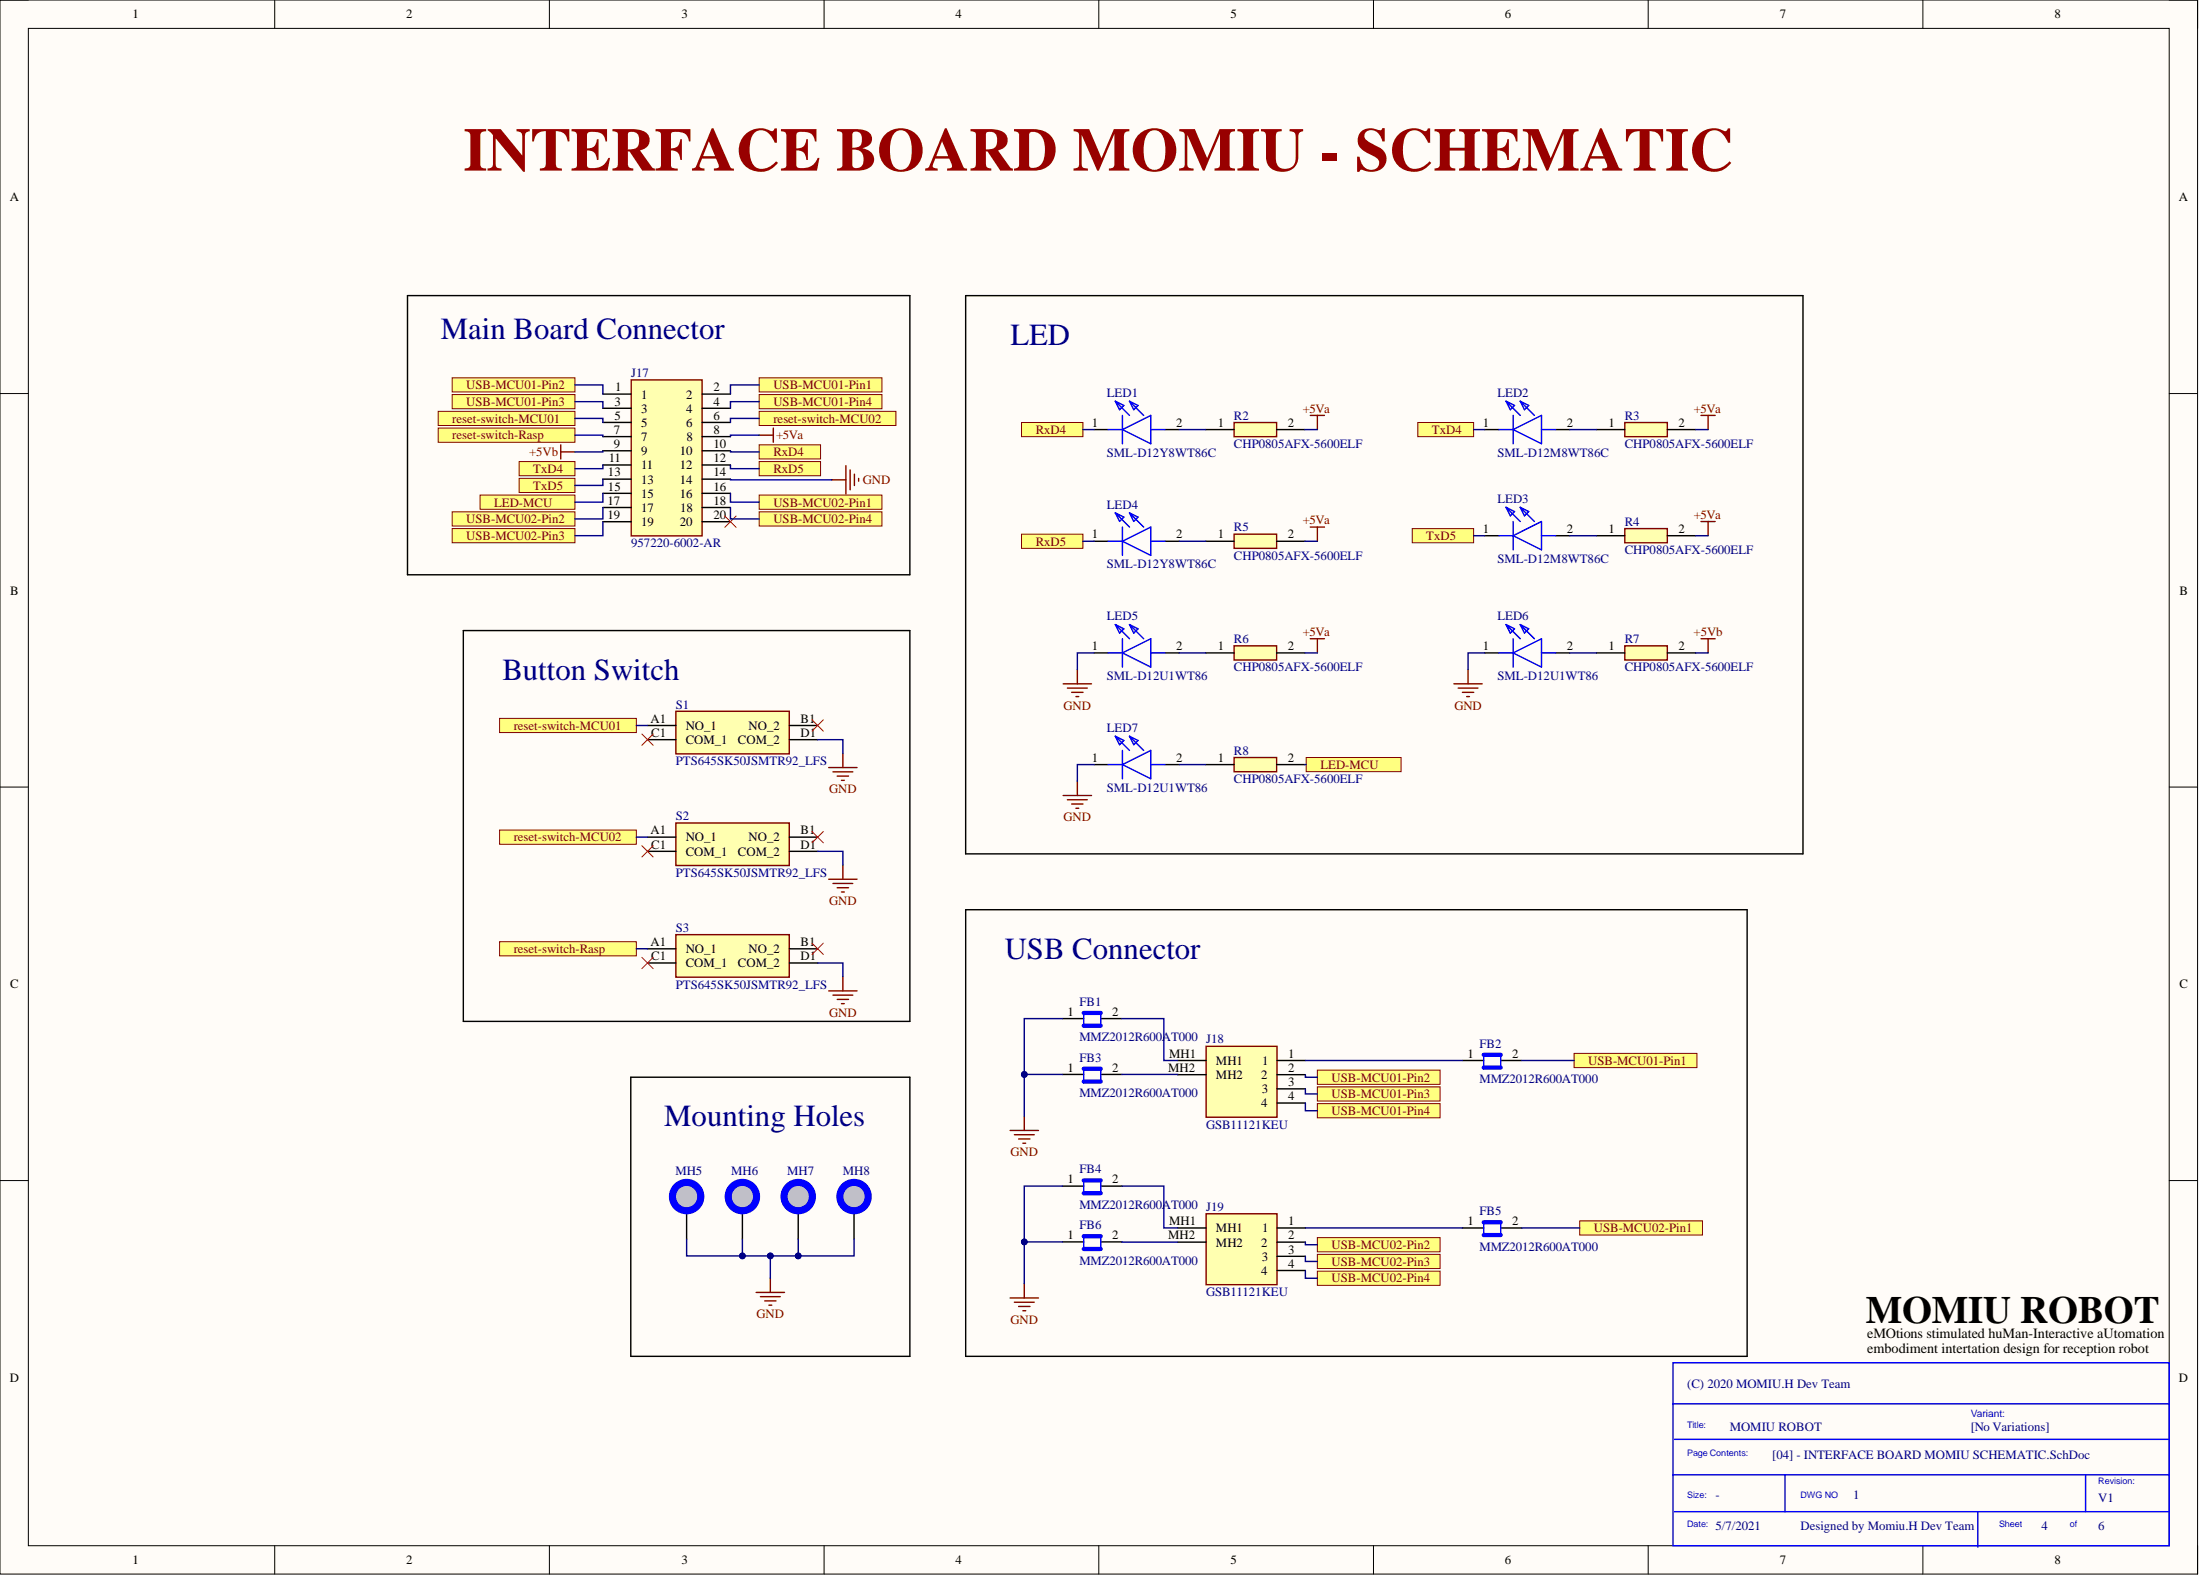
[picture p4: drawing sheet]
<svg xmlns="http://www.w3.org/2000/svg" width="393mm" height="282mm" viewBox="0 0 393 282" stroke-linecap="round" stroke-linejoin="round" font-family="sans-serif">
<path d="M0 0h392.9v281.3h-392.9z" fill-rule="evenodd" fill="#fffcf8"/>
<path d="M0 0h392.9v281.3h-392.9z" fill="none" stroke="#000" stroke-width=".18"/>
<path d="M5.1 5.1h382.7v271.2h-382.7z" fill-rule="evenodd" fill="#fffcf8"/>
<g fill="none" stroke="#000" stroke-width=".18">
<path d="M0 0h5.1M5.1 5.1h382.7v271.2h-382.7zM49.1 0v5.1M98.2 0v5.1M147.3 0v5.1M196.5 0v5.1M245.6 0v5.1M294.7 0v5.1M343.8 0v5.1M387.8 0h5.1v5.1M0 70.3h5.1M387.8 70.3h5.1"/>
<path d="M0 140.7h5.1M387.8 140.7h5.1M0 211h5.1M387.8 211h5.1M49.1 276.3v5M98.2 276.3v5M147.3 276.3v5M196.5 276.3v5M245.6 276.3v5M294.7 276.3v5M343.8 276.3v5M392.9 276.3v5"/>
</g>
<path d="M112.9 67.9h12.6v27.9h-12.6z" fill-rule="evenodd" fill="#ffffb0"/>
<path d="M112.9 67.9h12.6v27.9h-12.6z" fill="none" stroke="#800000" stroke-width=".25"/>
<g fill="none" stroke="#000" stroke-width=".25">
<path d="M107.8 70.4h5.1M107.8 73h5.1M107.8 75.5h5.1M107.8 78h5.1M125.5 70.4h5.1M125.5 73h5.1M125.5 75.5h5.1M125.5 78h5.1M107.8 80.6h5.1M107.8 83.1h5.1M107.8 85.6h5.1M107.8 88.2h5.1"/>
<path d="M107.8 90.7h5.1M107.8 93.2h5.1M125.5 80.6h5.1M125.5 83.1h5.1M125.5 85.6h5.1M125.5 88.2h5.1M125.5 90.7h5.1M125.5 93.2h5.1"/>
</g>
<path d="M120.8 167.1h20.3v7.6h-20.3z" fill-rule="evenodd" fill="#ffffb0"/>
<path d="M120.8 167.1h20.3v7.6h-20.3z" fill="none" stroke="#800000" stroke-width=".25"/>
<path d="M115.8 169.6h5M115.8 172.1h5M141.1 169.6h5.1M141.1 172.1h5.1" fill="none" stroke="#000" stroke-width=".25"/>
<path d="M120.8 147.1h20.3v7.6h-20.3z" fill-rule="evenodd" fill="#ffffb0"/>
<path d="M120.8 147.1h20.3v7.6h-20.3z" fill="none" stroke="#800000" stroke-width=".25"/>
<path d="M115.8 149.6h5M115.8 152.2h5M141.1 149.6h5.1M141.1 152.2h5.1" fill="none" stroke="#000" stroke-width=".25"/>
<path d="M120.8 127.1h20.3v7.6h-20.3z" fill-rule="evenodd" fill="#ffffb0"/>
<g fill="none" stroke="#800000" stroke-width=".25">
<path d="M120.8 127.1h20.3v7.6h-20.3zM148.2 137.2h5M148.9 138h3.6M149.7 138.7h2M150.4 139.5h.6M150.7 134.7v2.5M148.2 157.2h5M148.9 157.9h3.6M149.7 158.7h2M150.4 159.4h.6M150.7 154.6v2.6M148.2 177.1h5"/>
<path d="M148.9 177.9h3.6M149.7 178.6h2M150.4 179.4h.6M150.7 174.6v2.5"/>
</g>
<path d="M115.8 129.7h5M115.8 132.2h5M141.1 129.7h5.1M141.1 132.2h5.1" fill="none" stroke="#000" stroke-width=".25"/>
<path d="M89.3 128.4h24.5v2.5h-24.5z" fill-rule="evenodd" fill="#ffff80"/>
<path d="M89.3 128.4h24.5v2.5h-24.5z" fill="none" stroke="#800000" stroke-width=".18"/>
<path d="M89.3 148.4h24.5v2.5h-24.5z" fill-rule="evenodd" fill="#ffff80"/>
<path d="M89.3 148.4h24.5v2.5h-24.5z" fill="none" stroke="#800000" stroke-width=".18"/>
<path d="M89.3 168.3h24.5v2.6h-24.5z" fill-rule="evenodd" fill="#ffff80"/>
<path d="M89.3 168.3h24.5v2.6h-24.5z" fill="none" stroke="#800000" stroke-width=".18"/>
<path d="M215.6 187h12.7v12.7h-12.7z" fill-rule="evenodd" fill="#ffffb0"/>
<path d="M215.6 187h12.7v12.7h-12.7z" fill="none" stroke="#800000" stroke-width=".25"/>
<path d="M210.6 189.6h5M210.6 192.1h5M228.3 189.6h5.1M228.3 192.1h5.1M228.3 194.6h5.1M228.3 197.2h5.1" fill="none" stroke="#000" stroke-width=".25"/>
<path d="M215.6 216.9h12.7v12.7h-12.7z" fill-rule="evenodd" fill="#ffffb0"/>
<path d="M215.6 216.9h12.7v12.7h-12.7z" fill="none" stroke="#800000" stroke-width=".25"/>
<path d="M210.6 219.5h5M228.3 219.5h5.1M210.6 222h5M228.3 222h5.1M228.3 224.6h5.1M228.3 227.1h5.1" fill="none" stroke="#000" stroke-width=".25"/>
<path d="M281.4 188.3h22v2.5h-22z" fill-rule="evenodd" fill="#ffff80"/>
<path d="M281.4 188.3h22v2.5h-22z" fill="none" stroke="#800000" stroke-width=".18"/>
<path d="M235.5 191.3h22v2.5h-22z" fill-rule="evenodd" fill="#ffff80"/>
<path d="M235.5 191.3h22v2.5h-22z" fill="none" stroke="#800000" stroke-width=".18"/>
<path d="M235.5 194.3h22v2.5h-22z" fill-rule="evenodd" fill="#ffff80"/>
<path d="M235.5 194.3h22v2.5h-22z" fill="none" stroke="#800000" stroke-width=".18"/>
<path d="M235.5 197.3h22v2.5h-22z" fill-rule="evenodd" fill="#ffff80"/>
<path d="M235.5 197.3h22v2.5h-22z" fill="none" stroke="#800000" stroke-width=".18"/>
<path d="M282.4 218.2h22v2.5h-22z" fill-rule="evenodd" fill="#ffff80"/>
<path d="M282.4 218.2h22v2.5h-22z" fill="none" stroke="#800000" stroke-width=".18"/>
<path d="M235.5 221.2h22v2.5h-22z" fill-rule="evenodd" fill="#ffff80"/>
<path d="M235.5 221.2h22v2.5h-22z" fill="none" stroke="#800000" stroke-width=".18"/>
<path d="M235.5 224.2h22v2.5h-22z" fill-rule="evenodd" fill="#ffff80"/>
<path d="M235.5 224.2h22v2.5h-22z" fill="none" stroke="#800000" stroke-width=".18"/>
<path d="M235.5 227.2h22v2.5h-22z" fill-rule="evenodd" fill="#ffff80"/>
<path d="M235.5 227.2h22v2.5h-22z" fill="none" stroke="#800000" stroke-width=".18"/>
<path d="M135.7 67.5h22v2.6h-22z" fill-rule="evenodd" fill="#ffff80"/>
<path d="M135.7 67.5h22v2.6h-22z" fill="none" stroke="#800000" stroke-width=".18"/>
<path d="M80.8 67.5h22v2.6h-22z" fill-rule="evenodd" fill="#ffff80"/>
<path d="M80.8 67.5h22v2.6h-22z" fill="none" stroke="#800000" stroke-width=".18"/>
<path d="M80.8 70.5h22v2.6h-22z" fill-rule="evenodd" fill="#ffff80"/>
<path d="M80.8 70.5h22v2.6h-22z" fill="none" stroke="#800000" stroke-width=".18"/>
<path d="M135.7 70.5h22v2.6h-22z" fill-rule="evenodd" fill="#ffff80"/>
<path d="M135.7 70.5h22v2.6h-22z" fill="none" stroke="#800000" stroke-width=".18"/>
<path d="M135.7 88.5h22v2.5h-22z" fill-rule="evenodd" fill="#ffff80"/>
<path d="M135.7 88.5h22v2.5h-22z" fill="none" stroke="#800000" stroke-width=".18"/>
<path d="M80.8 91.5h22v2.5h-22z" fill-rule="evenodd" fill="#ffff80"/>
<path d="M80.8 91.5h22v2.5h-22z" fill="none" stroke="#800000" stroke-width=".18"/>
<path d="M80.8 94.5h22v2.5h-22z" fill-rule="evenodd" fill="#ffff80"/>
<path d="M80.8 94.5h22v2.5h-22z" fill="none" stroke="#800000" stroke-width=".18"/>
<path d="M135.7 91.5h22v2.5h-22z" fill-rule="evenodd" fill="#ffff80"/>
<path d="M135.7 91.5h22v2.5h-22z" fill="none" stroke="#800000" stroke-width=".18"/>
<path d="M78.3 73.5h24.5v2.6h-24.5z" fill-rule="evenodd" fill="#ffff80"/>
<path d="M78.3 73.5h24.5v2.6h-24.5z" fill="none" stroke="#800000" stroke-width=".18"/>
<path d="M135.7 73.5h24.5v2.6h-24.5z" fill-rule="evenodd" fill="#ffff80"/>
<path d="M135.7 73.5h24.5v2.6h-24.5z" fill="none" stroke="#800000" stroke-width=".18"/>
<path d="M78.3 76.5h24.5v2.5h-24.5z" fill-rule="evenodd" fill="#ffff80"/>
<path d="M78.3 76.5h24.5v2.5h-24.5z" fill="none" stroke="#800000" stroke-width=".18"/>
<path d="M122.8 213.9v7.6" fill="none" stroke="#000" stroke-width=".25"/>
<circle cx="122.8" cy="213.9" r="2.53" fill="#c0c0c0"/>
<circle cx="122.8" cy="213.9" r="2.53" fill="none" stroke="#00f" stroke-width="1.3"/>
<path d="M132.7 213.9v7.6" fill="none" stroke="#000" stroke-width=".25"/>
<circle cx="132.7" cy="213.9" r="2.54" fill="#c0c0c0"/>
<circle cx="132.7" cy="213.9" r="2.54" fill="none" stroke="#00f" stroke-width="1.3"/>
<path d="M142.7 213.9v7.6" fill="none" stroke="#000" stroke-width=".25"/>
<circle cx="142.7" cy="213.9" r="2.54" fill="#c0c0c0"/>
<circle cx="142.7" cy="213.9" r="2.54" fill="none" stroke="#00f" stroke-width="1.3"/>
<path d="M152.7 213.9v7.6" fill="none" stroke="#000" stroke-width=".25"/>
<circle cx="152.7" cy="213.9" r="2.54" fill="#c0c0c0"/>
<circle cx="152.7" cy="213.9" r="2.54" fill="none" stroke="#00f" stroke-width="1.3"/>
<g fill="none" stroke="#800000" stroke-width=".25">
<path d="M183.1 199.5v2.6M180.6 202.1h5.1M181.4 202.8h3.5M182.1 203.6h2.1M182.9 204.3h.5M135.2 231h5.1M136 231.8h3.5M136.7 232.5h2M137.5 233.3h.5M137.7 228.5v2.5M180.6 232h5.1M181.4 232.8h3.5"/>
<path d="M182.1 233.5h2.1M182.9 234.3h.5M183.1 229.5v2.5"/>
</g>
<path d="M114.8 131.2l2 2M116.8 131.2l-2 2M145.2 128.7l2 2M147.2 128.7l-2 2M114.8 151.2l2 2M116.8 151.2l-2 2M145.2 148.6l2 2M147.2 148.6l-2 2M114.8 171.1l2 2M116.8 171.1l-2 2M145.2 168.6l2 2M147.2 168.6l-2 2" fill="none" stroke="#f00" stroke-width=".18"/>
<g fill="none" stroke="#000" stroke-width=".25">
<path d="M195.6 76.8h2.5M208.3 76.8h2.5M265.5 76.8h2.5M278.1 76.8h2.6M195.6 96.7h2.5M208.3 96.7h2.5M265.5 95.8h2.5M278.1 95.8h2.6M195.6 116.7h2.5M208.3 116.7h2.5M265.5 116.7h2.5M278.1 116.7h2.6"/>
<path d="M190 182.1h3.8M190 192h3.8M196.8 182.1h3.8M196.8 192h3.8M261.5 189.6h3.8M268.3 189.6h3.8M190 212h3.8M196.8 212h3.8M261.5 219.5h3.8M268.3 219.5h3.8M190 222h3.8M196.8 222h3.8"/>
</g>
<g fill="none" stroke="#00f" stroke-width=".25">
<path d="M198.1 76.8h2.6M199.4 71.7l2.5 2.5M199.4 71.7l1.5 .8-.7 .7zM200.7 76.8l5.1-2.6v5.1zM200.7 74.2v5.1M201.9 71.7l2.6 2.5M201.9 71.7l1.6 .8-.8 .7zM205.8 76.8h2.5M268 76.8h2.5M269.3 71.7l2.5 2.5M269.3 71.7l1.5 .8-.8 .7zM270.5 76.8l5.1-2.6v5.1z"/>
<path d="M270.5 74.2v5.1M271.8 71.7l2.5 2.5M271.8 71.7l1.5 .8-.7 .7zM275.6 76.8h2.5M198.1 96.7h2.6M199.4 91.7l2.5 2.5M199.4 91.7l1.5 .7-.7 .8zM200.7 96.7l5.1-2.5v5.1zM200.7 94.2v5.1M201.9 91.7l2.6 2.5M201.9 91.7l1.6 .7-.8 .8zM205.8 96.7h2.5"/>
<path d="M268 95.8h2.5M269.3 90.7l2.5 2.5M269.3 90.7l1.5 .7-.8 .8zM270.5 95.8l5.1-2.6v5.1zM270.5 93.2v5.1M271.8 90.7l2.5 2.5M271.8 90.7l1.5 .7-.7 .8zM275.6 95.8h2.5M198.1 116.7h2.6M199.4 111.6l2.5 2.6M199.4 111.6l1.5 .8-.7 .8zM200.7 116.7l5.1-2.5v5z"/>
<path d="M200.7 114.2v5M201.9 111.6l2.6 2.6M201.9 111.6l1.6 .8-.8 .8zM205.8 116.7h2.5M268 116.7h2.5M269.3 111.6l2.5 2.6M269.3 111.6l1.5 .8-.8 .8zM270.5 116.7l5.1-2.5v5zM270.5 114.2v5M271.8 111.6l2.5 2.6M271.8 111.6l1.5 .8-.7 .8zM275.6 116.7h2.5"/>
<path d="M193.8 181.1v2.5M193.8 191v2.6M196.8 181.1v2.2M196.8 191v2.3M265.3 188.5v2.6M268.3 188.5v2.3M193.8 211v2.5M196.8 211v2.3M265.3 218.5v2.5M268.3 218.5v2.2M193.8 221v2.5M196.8 221v2.2"/>
</g>
<path d="M193.8 181.1h3M193.8 183.3h3M193.8 191h3M193.8 193.3h3M265.3 188.5h3M265.3 190.8h3M193.8 211h3M193.8 213.3h3M265.3 218.5h3M193.8 221h3M193.8 223.2h3M265.3 220.7h3" fill="none" stroke="#00f" stroke-width=".76"/>
<path d="M253.5 75.5h10v2.6h-10z" fill-rule="evenodd" fill="#ffff80"/>
<path d="M253.5 75.5h10v2.6h-10z" fill="none" stroke="#800000" stroke-width=".18"/>
<path d="M252.5 94.5h11v2.5h-11z" fill-rule="evenodd" fill="#ffff80"/>
<path d="M252.5 94.5h11v2.5h-11z" fill="none" stroke="#800000" stroke-width=".18"/>
<path d="M182.6 75.5h11v2.6h-11z" fill-rule="evenodd" fill="#ffff80"/>
<path d="M182.6 75.5h11v2.6h-11z" fill="none" stroke="#800000" stroke-width=".18"/>
<path d="M182.6 95.5h11v2.5h-11z" fill-rule="evenodd" fill="#ffff80"/>
<path d="M182.6 95.5h11v2.5h-11z" fill="none" stroke="#800000" stroke-width=".18"/>
<path d="M220.6 75.5h7.6v2.6h-7.6z" fill-rule="evenodd" fill="#ffffb0"/>
<path d="M220.6 75.5h7.6v2.6h-7.6z" fill="none" stroke="#800000" stroke-width=".25"/>
<path d="M215.6 76.8h5M228.2 76.8h5.1" fill="none" stroke="#000" stroke-width=".25"/>
<path d="M220.6 95.5h7.6v2.5h-7.6z" fill-rule="evenodd" fill="#ffffb0"/>
<path d="M100.3 79.5v2.5M135.7 77.8h2.6M138.3 76.5v2.5M234.3 74.2h2.5M235.5 74.2v2.6M100.3 80.8h2.5M220.6 95.5h7.6v2.5h-7.6zM234.3 94.2h2.5M235.5 94.2v2.5" fill="none" stroke="#800000" stroke-width=".25"/>
<path d="M215.6 96.7h5M228.2 96.7h5.1" fill="none" stroke="#000" stroke-width=".25"/>
<path d="M290.5 75.5h7.6v2.6h-7.6z" fill-rule="evenodd" fill="#ffffb0"/>
<path d="M290.5 75.5h7.6v2.6h-7.6zM304.1 74.2h2.6M305.4 74.2v2.6" fill="none" stroke="#800000" stroke-width=".25"/>
<path d="M285.4 76.8h5.1M298.1 76.8h5.1" fill="none" stroke="#000" stroke-width=".25"/>
<path d="M290.5 94.5h7.6v2.5h-7.6z" fill-rule="evenodd" fill="#ffffb0"/>
<path d="M290.5 94.5h7.6v2.5h-7.6zM304.1 93.2h2.6M305.4 93.2v2.6" fill="none" stroke="#800000" stroke-width=".25"/>
<path d="M285.4 95.8h5.1M298.1 95.8h5.1" fill="none" stroke="#000" stroke-width=".25"/>
<path d="M290.5 115.4h7.6v2.6h-7.6z" fill-rule="evenodd" fill="#ffffb0"/>
<path d="M290.5 115.4h7.6v2.6h-7.6z" fill="none" stroke="#800000" stroke-width=".25"/>
<path d="M285.4 116.7h5.1M298.1 116.7h5.1" fill="none" stroke="#000" stroke-width=".25"/>
<path d="M220.6 115.4h7.6v2.6h-7.6z" fill-rule="evenodd" fill="#ffffb0"/>
<path d="M220.6 115.4h7.6v2.6h-7.6z" fill="none" stroke="#800000" stroke-width=".25"/>
<path d="M215.6 116.7h5M228.2 116.7h5.1" fill="none" stroke="#000" stroke-width=".25"/>
<path d="M92.8 82.5h10v2.5h-10z" fill-rule="evenodd" fill="#ffff80"/>
<path d="M92.8 82.5h10v2.5h-10z" fill="none" stroke="#800000" stroke-width=".18"/>
<path d="M135.7 79.5h11v2.5h-11z" fill-rule="evenodd" fill="#ffff80"/>
<path d="M135.7 79.5h11v2.5h-11z" fill="none" stroke="#800000" stroke-width=".18"/>
<path d="M92.8 85.5h10v2.5h-10z" fill-rule="evenodd" fill="#ffff80"/>
<path d="M92.8 85.5h10v2.5h-10z" fill="none" stroke="#800000" stroke-width=".18"/>
<path d="M135.7 82.5h11v2.5h-11z" fill-rule="evenodd" fill="#ffff80"/>
<path d="M135.7 82.5h11v2.5h-11z" fill="none" stroke="#800000" stroke-width=".18"/>
<g fill="none" stroke="#800000" stroke-width=".25">
<path d="M192.6 119.7v2.5M234.3 114.2h2.5M235.5 114.2v2.5M262.5 119.7v2.5M304.1 114.2h2.6M305.4 114.2v2.5M190.1 122.2h5.1M190.8 123h3.6M191.6 123.7h2M192.4 124.5h.5M259.9 122.2h5.1M260.7 123h3.6"/>
<path d="M261.5 123.7h2M262.2 124.5h.5"/>
</g>
<path d="M195.6 136.7h2.5M208.3 136.7h2.5" fill="none" stroke="#000" stroke-width=".25"/>
<path d="M198.1 136.7h2.6M199.4 131.6l2.5 2.5M199.4 131.6l1.5 .8-.7 .7zM200.7 136.7l5.1-2.6v5.1zM200.7 134.1v5.1M201.9 131.6l2.6 2.5M201.9 131.6l1.6 .8-.8 .7zM205.8 136.7h2.5" fill="none" stroke="#00f" stroke-width=".25"/>
<path d="M220.6 135.4h7.6v2.5h-7.6z" fill-rule="evenodd" fill="#ffffb0"/>
<path d="M192.6 139.7v2.5M220.6 135.4h7.6v2.5h-7.6zM190.1 142.2h5.1M190.8 142.9h3.6M191.6 143.7h2M192.4 144.5h.5" fill="none" stroke="#800000" stroke-width=".25"/>
<path d="M215.6 136.7h5M228.2 136.7h5.1" fill="none" stroke="#000" stroke-width=".25"/>
<path d="M233.5 135.4h17v2.5h-17z" fill-rule="evenodd" fill="#ffff80"/>
<path d="M233.5 135.4h17v2.5h-17z" fill="none" stroke="#800000" stroke-width=".18"/>
<path d="M85.8 88.5h17v2.5h-17z" fill-rule="evenodd" fill="#ffff80"/>
<path d="M85.8 88.5h17v2.5h-17z" fill="none" stroke="#800000" stroke-width=".18"/>
<path d="M148.7 85.8h2.5M151.2 83.2v5.1M152 84v3.5M152.8 84.8v2M153.5 85.5v.5" fill="none" stroke="#800000" stroke-width=".25"/>
<path d="M129.6 92.2l2 2.1M131.6 92.2l-2 2.1" fill="none" stroke="#f00" stroke-width=".18"/>
<path d="M72.9 52.8h89.8v49.9h-89.8zM82.8 112.7v69.9h79.9v-69.9M82.8 112.7h79.9M172.7 152.6h149.7v-99.8h-149.7v99.8M172.7 162.6h139.7v79.8h-139.7zM112.8 192.5h49.9v49.9h-49.9z" fill="none" stroke="#000" stroke-width=".25"/>
<g fill="none" stroke="#000080" stroke-width=".25">
<path d="M113.8 129.7h2M146.2 132.2h4.5v2.5M113.8 149.6h2M146.2 152.2h4.5v2.4M113.8 169.6h2M146.2 172.1h4.5v2.5M233.4 192.1v.4h2.1M233.4 194.6v.9h2.1M233.4 197.2v1.3h2.1M142.7 221.5v3M233.4 227.1v1.4h2.1M233.4 224.6v.9h2.1"/>
<path d="M233.4 222v.5h2.1"/>
</g>
<circle cx="142.7" cy="224.5" r=".51" fill="#000080"/>
<circle cx="142.7" cy="224.5" r=".51" fill="none" stroke="#000080" stroke-width=".18"/>
<path d="M132.7 221.5v3" fill="none" stroke="#000080" stroke-width=".25"/>
<circle cx="132.7" cy="224.5" r=".51" fill="#000080"/>
<circle cx="132.7" cy="224.5" r=".51" fill="none" stroke="#000080" stroke-width=".18"/>
<path d="M137.7 224.5v4" fill="none" stroke="#000080" stroke-width=".25"/>
<circle cx="137.7" cy="224.5" r=".51" fill="#000080"/>
<circle cx="137.7" cy="224.5" r=".51" fill="none" stroke="#000080" stroke-width=".18"/>
<path d="M183.1 192h6.9M200.6 192l10 .1" fill="none" stroke="#000080" stroke-width=".25"/>
<circle cx="183.1" cy="192" r=".51" fill="#000080"/>
<circle cx="183.1" cy="192" r=".51" fill="none" stroke="#000080" stroke-width=".18"/>
<path d="M200.6 182.1h7.5v7.5h2.5M183.1 222h6.9" fill="none" stroke="#000080" stroke-width=".25"/>
<circle cx="183.1" cy="222" r=".51" fill="#000080"/>
<circle cx="183.1" cy="222" r=".51" fill="none" stroke="#000080" stroke-width=".18"/>
<g fill="none" stroke="#000080" stroke-width=".25">
<path d="M102.8 68.8h5v1.6M102.8 71.8h5v1.2M102.8 74.8h5v.7M102.8 77.8h5v.2M135.7 68.8h-5.1v1.6M135.7 71.8h-5.1v1.2M135.7 74.8h-5.1v.7M135.7 77.8h-5.1v.2M193.6 76.8h2M210.8 76.8h4.8M233.3 76.8h2.2M263.5 76.8h2"/>
<path d="M280.7 76.8h4.7M303.2 76.8h2.2M107.8 80.6v.2h-5M107.8 83.1v.7h-5M107.8 85.6v1.2h-5M107.8 88.2v1.6h-5M107.8 90.7v2.1h-5M107.8 93.2v2.5h-5M130.6 80.6v.2h5.1M130.6 83.1v.7h5.1M130.6 85.6v.2h18.1M130.6 88.2v1.6h5.1"/>
<path d="M130.6 90.7v2.1h5.1M193.6 96.7h2M210.8 96.7h4.8M233.3 96.7h2.2M263.5 95.8h2M280.7 95.8h4.7M303.2 95.8h2.2M195.6 116.7h-3v3M210.8 116.7h4.8M265.5 116.7h-3v3M280.7 116.7h4.7M303.2 116.7h2.2"/>
<path d="M195.6 136.7h-3v3M210.8 136.7h4.8M233.3 136.7h.2M233.4 189.6h28.1M272.1 189.6h9.3M200.6 212h7.5v7.5h2.5M233.4 219.5h28.1M272.1 219.5h10.3M122.8 221.5v3h29.9v-3M200.6 222h10"/>
</g>
<circle cx="132.7" cy="224.5" r=".51" fill="#000080"/>
<circle cx="132.7" cy="224.5" r=".51" fill="none" stroke="#000080" stroke-width=".18"/>
<circle cx="137.7" cy="224.5" r=".51" fill="#000080"/>
<circle cx="137.7" cy="224.5" r=".51" fill="none" stroke="#000080" stroke-width=".18"/>
<circle cx="142.7" cy="224.5" r=".51" fill="#000080"/>
<circle cx="142.7" cy="224.5" r=".51" fill="none" stroke="#000080" stroke-width=".18"/>
<path d="M190 212h-6.9v17.5" fill="none" stroke="#000080" stroke-width=".25"/>
<circle cx="183.1" cy="222" r=".51" fill="#000080"/>
<circle cx="183.1" cy="222" r=".51" fill="none" stroke="#000080" stroke-width=".18"/>
<path d="M190 182.1h-6.9v17.4" fill="none" stroke="#000080" stroke-width=".25"/>
<circle cx="183.1" cy="192" r=".51" fill="#000080"/>
<circle cx="183.1" cy="192" r=".51" fill="none" stroke="#000080" stroke-width=".18"/>
<path d="M233.3 116.7h2.2" fill="none" stroke="#000080" stroke-width=".25"/>
<path d="M299.1 243.6h88.7v32.7h-88.7zM299.1 250.9h88.7M299.4 257.3h88.4M299.1 263.6h88.7M299.4 270.2h88.4M319.1 263.6v6.6M353.6 270.2v6.3M372.9 263.6v6.6" fill="none" stroke="#00f" stroke-width=".25"/>
<text font-size="11" fill="#980000" x="82.8" y="30.5">INTERFACE BOARD MOMIU - SCHEMATIC</text>
<text font-size="6.9" x="333.6" y="236.5">MOMIU ROBOT</text>
<g font-size="5.5" fill="#000080">
<text x="78.8" y="60.6">Main Board Connector</text>
<text x="180.7" y="61.6">LED</text>
<text x="89.8" y="121.5">Button Switch</text>
<text x="179.6" y="171.4">USB Connector</text>
<text x="118.8" y="201.3">Mounting Holes</text>
</g>
<g font-size="2.5">
<text x="333.8" y="239.2">eMOtions stimulated huMan-Interactive aUtomation</text>
<text x="333.8" y="241.8">embodiment intertation design for reception robot</text>
</g>
<g font-size="2.3">
<text x="23.7" y="3.3">1</text>
<text x="72.6" y="3.3">2</text>
<text x="121.8" y="3.3">3</text>
<text x="170.9" y="3.3">4</text>
<text x="220" y="3.3">5</text>
<text x="269.1" y="3.3">6</text>
<text x="318.2" y="3.3">7</text>
<text x="367.4" y="3.3">8</text>
<text x="1.7" y="36">A</text>
<text x="389.6" y="36">A</text>
<text x="110" y="70">1</text>
<text x="114.6" y="71.2">1</text>
<text x="122.7" y="71.2">2</text>
<text x="127.5" y="70">2</text>
<text x="109.8" y="77.6">7</text>
<text x="109.8" y="75">5</text>
<text x="109.9" y="72.5">3</text>
<text x="114.6" y="73.8">3</text>
<text x="114.6" y="76.3">5</text>
<text x="122.7" y="73.8">4</text>
<text x="122.7" y="76.3">6</text>
<text x="127.5" y="72.5">4</text>
<text x="127.5" y="75">6</text>
<text x="127.5" y="77.6">8</text>
<text x="195.2" y="76.3">1</text>
<text x="210.3" y="76.3">2</text>
<text x="217.8" y="76.3">1</text>
<text x="230.3" y="76.3">2</text>
<text x="265.1" y="76.3">1</text>
<text x="280.2" y="76.3">2</text>
<text x="287.6" y="76.3">1</text>
<text x="300.1" y="76.3">2</text>
<text x="108.8" y="82.6">11</text>
<text x="109.8" y="80.1">9</text>
<text x="114.6" y="78.8">7</text>
<text x="114.6" y="81.4">9</text>
<text x="114.6" y="83.9">11</text>
<text x="121.5" y="81.4">10</text>
<text x="121.5" y="83.9">12</text>
<text x="122.7" y="78.8">8</text>
<text x="127.5" y="80.1">10</text>
<text x="127.5" y="82.6">12</text>
<text x="108.7" y="85.2">13</text>
<text x="108.7" y="87.7">15</text>
<text x="114.6" y="86.4">13</text>
<text x="114.6" y="89">15</text>
<text x="121.5" y="86.4">14</text>
<text x="121.5" y="89">16</text>
<text x="127.5" y="85.2">14</text>
<text x="127.5" y="87.7">16</text>
<text x="108.6" y="90.2">17</text>
<text x="108.6" y="92.8">19</text>
<text x="114.6" y="91.5">17</text>
<text x="114.6" y="94">19</text>
<text x="121.5" y="94">20</text>
<text x="121.6" y="91.5">18</text>
<text x="127.5" y="90.2">18</text>
<text x="127.5" y="92.8">20</text>
<text x="265.1" y="95.3">1</text>
<text x="280.2" y="95.3">2</text>
<text x="287.6" y="95.3">1</text>
<text x="300.1" y="95.3">2</text>
<text x="195.2" y="96.2">1</text>
<text x="210.3" y="96.2">2</text>
<text x="217.8" y="96.2">1</text>
<text x="230.3" y="96.2">2</text>
<text x="1.8" y="106.3">B</text>
<text x="389.7" y="106.3">B</text>
<text x="195.2" y="116.2">1</text>
<text x="210.3" y="116.2">2</text>
<text x="217.8" y="116.2">1</text>
<text x="230.3" y="116.2">2</text>
<text x="265.1" y="116.2">1</text>
<text x="280.2" y="116.2">2</text>
<text x="287.6" y="116.2">1</text>
<text x="300.1" y="116.2">2</text>
<text x="116.3" y="129.2">A1</text>
<text x="116.4" y="131.7">C1</text>
<text x="122.6" y="130.5">NO_1</text>
<text x="133.8" y="130.5">NO_2</text>
<text x="143.1" y="129.2">B1</text>
<text x="143.1" y="131.7">D1</text>
<text x="122.6" y="133">COM_1</text>
<text x="131.9" y="133">COM_2</text>
<text x="195.2" y="136.2">1</text>
<text x="210.3" y="136.2">2</text>
<text x="217.8" y="136.2">1</text>
<text x="230.3" y="136.2">2</text>
<text x="116.3" y="149.1">A1</text>
<text x="143.1" y="149.1">B1</text>
<text x="116.4" y="151.7">C1</text>
<text x="122.6" y="150.4">NO_1</text>
<text x="122.6" y="152.9">COM_1</text>
<text x="131.9" y="152.9">COM_2</text>
<text x="133.8" y="150.4">NO_2</text>
<text x="143.1" y="151.7">D1</text>
<text x="116.3" y="169.1">A1</text>
<text x="116.4" y="171.6">C1</text>
<text x="122.6" y="170.4">NO_1</text>
<text x="122.6" y="172.9">COM_1</text>
<text x="131.9" y="172.9">COM_2</text>
<text x="133.8" y="170.4">NO_2</text>
<text x="143.1" y="169.1">B1</text>
<text x="143.1" y="171.6">D1</text>
<text x="1.8" y="176.6">C</text>
<text x="389.7" y="176.6">C</text>
<text x="190.9" y="181.6">1</text>
<text x="198.8" y="181.6">2</text>
<text x="190.9" y="191.5">1</text>
<text x="198.8" y="191.5">2</text>
<text x="208.9" y="191.6">MH2</text>
<text x="209" y="189">MH1</text>
<text x="217.4" y="190.3">MH1</text>
<text x="225.7" y="190.3">1</text>
<text x="230.3" y="189">1</text>
<text x="230.3" y="191.6">2</text>
<text x="262.4" y="189">1</text>
<text x="270.3" y="189">2</text>
<text x="217.4" y="192.8">MH2</text>
<text x="225.5" y="192.8">2</text>
<text x="225.5" y="197.9">4</text>
<text x="225.6" y="195.4">3</text>
<text x="230.3" y="194.1">3</text>
<text x="230.3" y="196.6">4</text>
<text x="190.9" y="211.5">1</text>
<text x="198.8" y="211.5">2</text>
<text x="190.9" y="221.5">1</text>
<text x="198.8" y="221.5">2</text>
<text x="208.9" y="221.5">MH2</text>
<text x="209" y="219">MH1</text>
<text x="217.4" y="220.3">MH1</text>
<text x="225.7" y="220.3">1</text>
<text x="230.3" y="219">1</text>
<text x="230.3" y="221.5">2</text>
<text x="262.4" y="219">1</text>
<text x="270.3" y="219">2</text>
<text x="217.4" y="222.8">MH2</text>
<text x="225.5" y="222.8">2</text>
<text x="225.5" y="227.9">4</text>
<text x="225.6" y="225.3">3</text>
<text x="230.3" y="224.1">3</text>
<text x="230.3" y="226.6">4</text>
<text x="1.7" y="247">D</text>
<text x="389.6" y="247">D</text>
<text x="23.7" y="279.6">1</text>
<text x="72.6" y="279.6">2</text>
<text x="121.8" y="279.6">3</text>
<text x="170.9" y="279.6">4</text>
<text x="220" y="279.6">5</text>
<text x="269.1" y="279.6">6</text>
<text x="318.2" y="279.6">7</text>
<text x="367.4" y="279.6">8</text>
</g>
<g font-size="2.3" fill="#800000">
<text x="83.4" y="69.6">USB-MCU01-Pin2</text>
<text x="138.3" y="69.6">USB-MCU01-Pin1</text>
<text x="80.9" y="75.6">reset-switch-MCU01</text>
<text x="83.4" y="72.6">USB-MCU01-Pin3</text>
<text x="138.3" y="72.6">USB-MCU01-Pin4</text>
<text x="138.3" y="75.6">reset-switch-MCU02</text>
<text x="185.2" y="77.6">RxD4</text>
<text x="233" y="73.8">+5Va</text>
<text x="256" y="77.6">TxD4</text>
<text x="302.8" y="73.8">+5Va</text>
<text x="80.9" y="78.5">reset-switch-Rasp</text>
<text x="94.6" y="81.5">+5Vb</text>
<text x="138.3" y="81.5">RxD4</text>
<text x="138.8" y="78.5">+5Va</text>
<text x="95.4" y="84.5">TxD4</text>
<text x="95.4" y="87.5">TxD5</text>
<text x="138.3" y="84.5">RxD5</text>
<text x="154.3" y="86.5">GND</text>
<text x="83.4" y="93.5">USB-MCU02-Pin2</text>
<text x="88.3" y="90.5">LED-MCU</text>
<text x="138.3" y="90.5">USB-MCU02-Pin1</text>
<text x="138.3" y="93.5">USB-MCU02-Pin4</text>
<text x="233" y="93.7">+5Va</text>
<text x="302.8" y="92.7">+5Va</text>
<text x="83.4" y="96.5">USB-MCU02-Pin3</text>
<text x="185.2" y="97.5">RxD5</text>
<text x="255" y="96.5">TxD5</text>
<text x="233" y="113.7">+5Va</text>
<text x="302.8" y="113.7">+5Vb</text>
<text x="91.8" y="130.5">reset-switch-MCU01</text>
<text x="190.2" y="126.8">GND</text>
<text x="260" y="126.8">GND</text>
<text x="236.1" y="137.4">LED-MCU</text>
<text x="148.3" y="141.8">GND</text>
<text x="190.2" y="146.8">GND</text>
<text x="91.8" y="150.4">reset-switch-MCU02</text>
<text x="148.3" y="161.7">GND</text>
<text x="91.8" y="170.4">reset-switch-Rasp</text>
<text x="148.3" y="181.7">GND</text>
<text x="284" y="190.3">USB-MCU01-Pin1</text>
<text x="238.1" y="193.3">USB-MCU01-Pin2</text>
<text x="238.1" y="196.3">USB-MCU01-Pin3</text>
<text x="238.1" y="199.3">USB-MCU01-Pin4</text>
<text x="180.7" y="206.6">GND</text>
<text x="285" y="220.3">USB-MCU02-Pin1</text>
<text x="238.1" y="223.3">USB-MCU02-Pin2</text>
<text x="238.1" y="226.2">USB-MCU02-Pin3</text>
<text x="238.1" y="229.2">USB-MCU02-Pin4</text>
<text x="135.3" y="235.6">GND</text>
<text x="180.7" y="236.6">GND</text>
</g>
<g font-size="2.3" fill="#000080">
<text x="112.8" y="67.4">J17</text>
<text x="197.9" y="71">LED1</text>
<text x="267.7" y="71">LED2</text>
<text x="220.6" y="75">R2</text>
<text x="290.5" y="75">R3</text>
<text x="197.9" y="81.6">SML-D12Y8WT86C</text>
<text x="220.6" y="80.1">CHP0805AFX-5600ELF</text>
<text x="267.7" y="81.6">SML-D12M8WT86C</text>
<text x="290.5" y="80.1">CHP0805AFX-5600ELF</text>
<text x="267.7" y="89.9">LED3</text>
<text x="197.9" y="90.9">LED4</text>
<text x="220.6" y="95">R5</text>
<text x="290.5" y="94">R4</text>
<text x="112.8" y="97.8">957220-6002-AR</text>
<text x="197.9" y="101.6">SML-D12Y8WT86C</text>
<text x="220.6" y="100">CHP0805AFX-5600ELF</text>
<text x="267.7" y="100.6">SML-D12M8WT86C</text>
<text x="290.5" y="99.1">CHP0805AFX-5600ELF</text>
<text x="197.9" y="110.9">LED5</text>
<text x="267.7" y="110.9">LED6</text>
<text x="220.6" y="114.9">R6</text>
<text x="290.5" y="114.9">R7</text>
<text x="197.9" y="121.5">SML-D12U1WT86</text>
<text x="220.6" y="120">CHP0805AFX-5600ELF</text>
<text x="267.7" y="121.5">SML-D12U1WT86</text>
<text x="290.5" y="120">CHP0805AFX-5600ELF</text>
<text x="120.8" y="126.7">S1</text>
<text x="197.9" y="130.8">LED7</text>
<text x="120.8" y="136.8">PTS645SK50JSMTR92_LFS</text>
<text x="220.6" y="134.9">R8</text>
<text x="197.9" y="141.5">SML-D12U1WT86</text>
<text x="220.6" y="140">CHP0805AFX-5600ELF</text>
<text x="120.8" y="146.6">S2</text>
<text x="120.8" y="156.7">PTS645SK50JSMTR92_LFS</text>
<text x="120.8" y="166.6">S3</text>
<text x="120.8" y="176.7">PTS645SK50JSMTR92_LFS</text>
<text x="193" y="179.8">FB1</text>
<text x="193" y="186.1">MMZ2012R600AT000 J18</text>
<text x="193" y="189.8">FB3</text>
<text x="264.5" y="187.3">FB2</text>
<text x="193" y="196.1">MMZ2012R600AT000</text>
<text x="264.5" y="193.6">MMZ2012R600AT000</text>
<text x="215.6" y="201.7">GSB11121KEU</text>
<text x="120.7" y="210">MH5</text>
<text x="130.7" y="210">MH6</text>
<text x="140.7" y="210">MH7</text>
<text x="150.7" y="210">MH8</text>
<text x="193" y="209.7">FB4</text>
<text x="193" y="216.1">MMZ2012R600AT000 J19</text>
<text x="193" y="219.7">FB6</text>
<text x="264.5" y="217.2">FB5</text>
<text x="193" y="226.1">MMZ2012R600AT000</text>
<text x="264.5" y="223.6">MMZ2012R600AT000</text>
<text x="215.6" y="231.7">GSB11121KEU</text>
<text x="301.7" y="248.1">(C) 2020 MOMIU.H Dev Team</text>
<text x="309.3" y="255.7">MOMIU ROBOT</text>
<text x="352.4" y="255.7">[No Variations]</text>
<text x="316.9" y="260.8">[04] - INTERFACE BOARD MOMIU SCHEMATIC.SchDoc</text>
<text x="306.7" y="267.9">-</text>
<text x="331.3" y="267.9">1</text>
<text x="375.2" y="268.4">V1</text>
<text x="306.7" y="273.5">5/7/2021</text>
<text x="321.9" y="273.5">Designed by Momiu.H Dev Team</text>
<text x="365" y="273.5">4</text>
<text x="375.2" y="273.5">6</text>
</g>
<text font-size="1.8" fill="#00f" x="352.4" y="253.3">Variant:</text>
<g font-size="1.6" fill="#00f">
<text x="301.7" y="255.2">Title:</text>
<text x="301.7" y="260.2">Page Contents:</text>
<text x="301.7" y="267.8">Size:</text>
<text x="321.9" y="267.8">DWG NO</text>
<text x="375.2" y="265.3">Revision:</text>
<text x="301.7" y="272.9">Date:</text>
<text x="357.4" y="272.9">Sheet</text>
<text x="370.1" y="272.9">of</text>
</g>
</svg>
